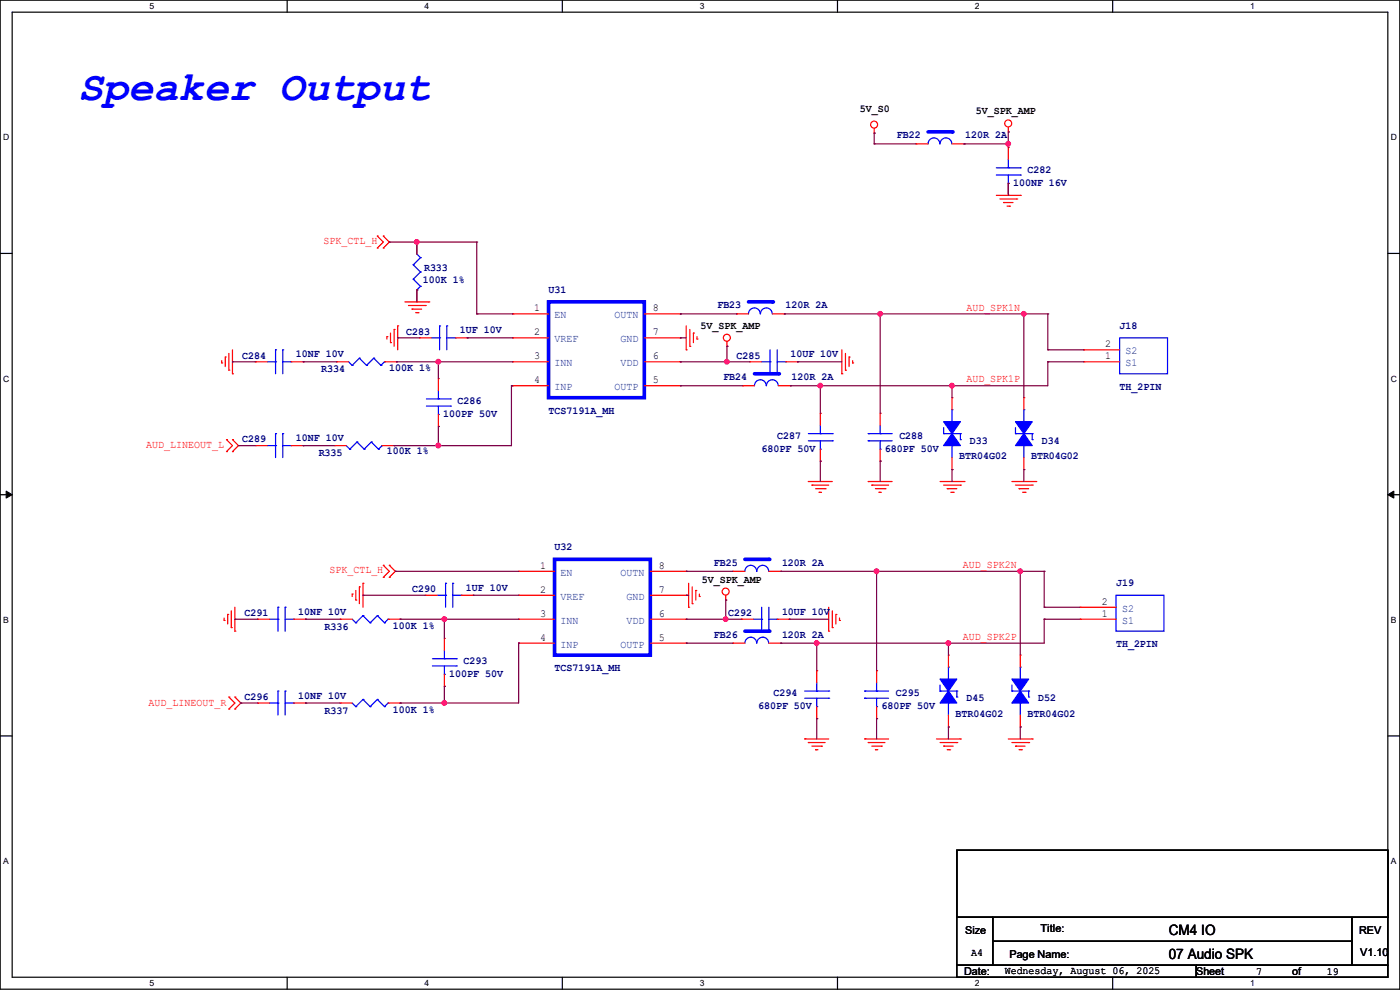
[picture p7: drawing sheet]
<svg xmlns="http://www.w3.org/2000/svg" width="297mm" height="210mm" viewBox="0 0 297 210" stroke-linecap="round" stroke-linejoin="round" font-family="sans-serif">
<path d="M0 0h297v209.8h-297zM2.6 2.6h291.8v204.7h-291.8z" fill="none" stroke="#000" stroke-width=".25"/>
<g fill="#fff">
<path d="M31.7 .3h1v2h-1z"/>
<path d="M31.7 207.6h1v1.9h-1z"/>
</g>
<path d="M60.9 0v2.6M60.9 207.3v2.5" fill="none" stroke="#000" stroke-width=".25"/>
<g fill="#fff">
<path d="M90.1 .3h1v2h-1z"/>
<path d="M90.1 207.6h1v1.9h-1z"/>
</g>
<path d="M119.3 0v2.6M119.3 207.3v2.5" fill="none" stroke="#000" stroke-width=".25"/>
<g fill="#fff">
<path d="M148.5 .3h.9v2h-.9z"/>
<path d="M148.5 207.6h.9v1.9h-.9z"/>
</g>
<path d="M177.7 0v2.6M177.7 207.3v2.5" fill="none" stroke="#000" stroke-width=".25"/>
<g fill="#fff">
<path d="M206.8 .3h1v2h-1z"/>
<path d="M206.8 207.6h1v1.9h-1z"/>
</g>
<path d="M236.1 0v2.6M236.1 207.3v2.5" fill="none" stroke="#000" stroke-width=".25"/>
<g fill="#fff">
<path d="M265.2 .3h1v2h-1z"/>
<path d="M265.2 207.6h1v1.9h-1z"/>
<path d="M.7 28.2h1.2v1.9h-1.2z"/>
<path d="M295.1 28.2h1.2v1.9h-1.2z"/>
<path d="M.7 79.3h1.2v2h-1.2z"/>
<path d="M295.1 79.3h1.2v2h-1.2z"/>
</g>
<path d="M0 53.8h2.6M294.4 53.8h2.6" fill="none" stroke="#000" stroke-width=".25"/>
<g fill="#fff">
<path d="M.7 130.5h1.2v2h-1.2z"/>
<path d="M295.1 130.5h1.1v2h-1.1z"/>
</g>
<path d="M0 104.9h2.6M294.4 104.9h2.6" fill="none" stroke="#000" stroke-width=".25"/>
<path d="M1.3 104.2l1.3 .7-1.3 .8zM294.4 104.9l1.3-.7v1.5z" fill="#000" stroke="#000" stroke-width=".21"/>
<g fill="#fff">
<path d="M.7 181.7h1.2v2h-1.2z"/>
<path d="M295.1 181.7h1.1v2h-1.1z"/>
</g>
<path d="M0 156.1h2.6M294.4 156.1h2.6M203 180.4h91.4v14.2h-91.4zM203 194.6h7.6v10.2h-7.6zM210.6 194.6h76.2v5.1h-76.2zM210.6 199.7h76.2v5.1h-76.2zM286.8 194.6h7.6v10.2h-7.6zM203 204.8h50.8v2.5h-50.8zM253.8 204.8h40.6v2.5h-40.6z" fill="none" stroke="#000" stroke-width=".25"/>
<g fill="none" stroke="#f00" stroke-width=".25">
<path d="M185.5 28.2h.1M185.5 27.2v1M213.9 28h.1M213.9 27v1M80.1 52.6h.1M80.1 50.1h.1M80.1 50.1l1.2 1.3-1.2 1.2M81.3 50.1h.1M81.3 52.6h.1M81.3 50.1l1.3 1.3-1.3 1.2M211.4 41.4h5.1M212.1 42.2h3.6"/>
<path d="M212.9 43h.1M212.9 43h2M213.7 43.7h.5M214.2 43.7h.1M215.7 42.2h.1M216.5 41.4h.1M47 77h.1M47 76.5v.5M47.8 75.7h.1M47.8 75.7v2.1M48.6 78.5h.1M48.6 75v3.5"/>
<path d="M49.3 79.3h.1M49.3 74.2v5.1M82.1 71.4h.1M82.1 71.4v.5M82.8 72.7h.1M82.8 70.7v2M83.6 69.9h.1M83.6 69.9v3.5M84.4 69.1h.1M84.4 69.1v5.1M85.9 64.1h5.1M86.7 64.8h3.5"/>
<path d="M87.4 65.6h.1M87.4 65.6h2.1M88.2 66.3h.5M88.7 66.3h.1M90.2 64.8h.1M91 64.1h.1M145.6 74.2h.1M145.6 69.1v5.1M146.3 73.4h.1M146.3 69.9v3.5M147.1 70.7h.1M147.1 70.7v2"/>
<path d="M147.9 71.9h.1M147.9 71.4v.5M154.2 73.4h.1M154.2 72.4v1M178.6 79.3h.1M178.6 74.2v5.1M179.4 78.5h.1M179.4 75v3.5M180.1 75.7h.1M180.1 75.7v2.1M180.9 77h.1M180.9 76.5v.5"/>
<path d="M48 95.8h.1M48 93.3h.1M48 93.3l1.3 1.2-1.3 1.3M49.3 93.3h.1M49.3 95.8h.1M49.3 93.3l1.3 1.2-1.3 1.3M70.9 94.5h.1M70.9 94.5h2.5M81.1 94.5h2.5M83.6 94.5h.1M81.3 119.9h.1M81.3 119.9l1.3 1.3-1.3 1.3"/>
<path d="M82.6 119.9h.1M82.6 119.9l1.3 1.3-1.3 1.3M171.5 102.2h.1M171.5 102.2h5.1M172.3 102.9h.1M172.3 102.9h3.5M173 103.7h2M173.8 104.4h.1M173.8 104.4h.5M175 103.7h.1M184.2 102.2h.1M184.2 102.2h5.1"/>
<path d="M185 102.9h.1M185 102.9h3.5M185.7 103.7h2M186.5 104.4h.1M186.5 104.4h.5M187.7 103.7h.1M199.4 102.2h5.1M200.2 102.9h3.6M201 103.7h.1M201 103.7h2M201.7 104.4h.5M202.2 104.4h.1"/>
<path d="M203.8 102.9h.1M204.5 102.2h.1M214.7 102.2h5.1M215.4 102.9h3.6M216.2 103.7h.1M216.2 103.7h2M217 104.4h.5M217.5 104.4h.1M219 102.9h.1M219.8 102.2h.1M47.5 131.6h.1M47.5 131.1v.5"/>
<path d="M48.3 130.3h.1M48.3 130.3v2.1M49.1 133.1h.1M49.1 129.6v3.5M49.8 133.9h.1M49.8 128.8v5.1M74.7 126h.1M74.7 126v.5M75.5 127.3h.1M75.5 125.3v2M76.2 124.5h.1M76.2 124.5v3.6"/>
<path d="M77 123.7h.1M77 123.7v5.1M81.3 122.5h.1M82.6 122.5h.1M146.1 128.8h.1M146.1 123.7v5.1M146.9 128.1h.1M146.9 124.5v3.6M147.6 125.3h.1M147.6 125.3v2M148.4 126.5h.1M148.4 126v.5"/>
<path d="M154 127.3h.1M154 126.3v1M175.8 133.9h.1M175.8 128.8v5.1M176.6 133.1h.1M176.6 129.6v3.5M177.3 130.3h.1M177.3 130.3v2.1M178.1 131.6h.1M178.1 131.1v.5M48.6 150.4h.1M48.6 147.9h.1"/>
<path d="M48.6 147.9l1.2 1.2-1.2 1.3M49.8 147.9h.1M49.8 150.4h.1M49.8 147.9l1.3 1.2-1.3 1.3M170.7 156.8h.1M170.7 156.8h5.1M171.5 157.5h.1M171.5 157.5h3.5M172.3 158.3h2M173 159h.1M173 159h.5M174.3 158.3h.1"/>
<path d="M183.4 156.8h.1M183.4 156.8h5.1M184.2 157.5h.1M184.2 157.5h3.5M185 158.3h2M185.7 159h.1M185.7 159h.5M187 158.3h.1M198.7 156.8h5.1M199.4 157.5h3.6M200.2 158.3h.1M200.2 158.3h2"/>
<path d="M201 159h.5M201.5 159h.1M203 157.5h.1M203.8 156.8h.1M213.9 156.8h5.1M214.7 157.5h3.5M215.4 158.3h.1M215.4 158.3h2.1M216.2 159h.5M216.7 159h.1M218.2 157.5h.1M219 156.8h.1"/>
<circle cx="185.4" cy="26.4" r=".74"/>
<circle cx="213.9" cy="26.2" r=".74"/>
<circle cx="154.2" cy="71.6" r=".74"/>
<circle cx="153.9" cy="125.5" r=".74"/>
</g>
<g fill="none" stroke="#00f" stroke-width=".25">
<path d="M161.3 66.6a1.25 1.25 0 0 0-1.3-1.3 1.25 1.25 0 0 0-1.2 1.3M163.8 66.6a1.25 1.25 0 0 0-1.2-1.3 1.25 1.25 0 0 0-1.3 1.3M73.4 94.5l.8 .8M74.2 95.3h.1M75.7 93.8h.1M75.7 93.8l-1.5 1.5M75.7 93.8l1.6 1.5M77.3 95.3h.1M78.8 93.8h.1M78.8 93.8l-1.5 1.5M78.8 93.8l1.5 1.5M80.3 95.3h.1"/>
<path d="M81.1 94.5h.1M81.1 94.5l-.8 .8"/>
</g>
<path d="M158.8 64.1h5.1" fill="none" stroke="#00f" stroke-width=".76"/>
<circle cx="163.9" cy="64.1" r=".38" fill="#00f"/>
<path d="M156.3 66.6h.1M156.3 66.6h2.5M163.9 66.6h2.5M166.4 66.6h.1M72.2 131.4h.1M72.2 131.4h2.5M82.3 131.4h2.6M84.9 131.4h.1" fill="none" stroke="#f00" stroke-width=".25"/>
<g fill="none" stroke="#00f" stroke-width=".25">
<path d="M162.6 81.8a1.25 1.25 0 0 0-1.3-1.2 1.25 1.25 0 0 0-1.2 1.2M165.1 81.8a1.25 1.25 0 0 0-1.2-1.2 1.25 1.25 0 0 0-1.3 1.2M74.7 131.4l.8 .7M75.5 132.1h.1M77 130.6h.1M77 130.6l-1.5 1.5M77 130.6l1.5 1.5M78.5 132.1h.1M80.1 130.6h.1M80.1 130.6l-1.6 1.5M80.1 130.6l1.5 1.5M81.6 132.1h.1"/>
<path d="M82.3 131.4h.1M82.3 131.4l-.7 .7"/>
</g>
<path d="M160.1 79.3h5" fill="none" stroke="#00f" stroke-width=".76"/>
<circle cx="165.1" cy="79.3" r=".38" fill="#00f"/>
<path d="M157.5 81.8h.1M157.5 81.8h2.6M165.1 81.8h2.6M167.7 81.8h.1M186.7 87.7h.1M186.7 97.8h.1M186.7 87.7v2.5M186.7 95.3v2.5M202 99.6h.1M202 84.4h.1M202 84.4v2.5M202 97.1v2.5" fill="none" stroke="#f00" stroke-width=".25"/>
<g fill="none" stroke="#00f" stroke-width=".25">
<path d="M196.9 30.5a1.25 1.25 0 0 1 1.2-1.2 1.25 1.25 0 0 1 1.3 1.2M199.4 30.5a1.25 1.25 0 0 1 1.3-1.2 1.25 1.25 0 0 1 1.2 1.2M184.2 93.5h.1M184.2 92h.1M184.2 92h5.1M184.2 93.5h5.1M186.7 95.3h.1M186.7 92h.1M186.7 90.2v1.8M186.7 93.5v1.8M200.2 92h.1M200.2 90.7v1.3"/>
<path d="M200.2 92h3.6M202 94.5h.1M202 86.9h.1M202 86.9v2.6M202 94.5v2.6M203.8 92h.1M203.8 93.3h.1M203.8 92v1.3"/>
</g>
<g fill="#00f" stroke="#00f" stroke-width=".25">
<path d="M202 92l1.8 2.5h-3.6z" fill-rule="evenodd"/>
<path d="M200.2 89.5h3.6l-1.8 2.5z" fill-rule="evenodd"/>
</g>
<path d="M196.9 28h5.1" fill="none" stroke="#00f" stroke-width=".76"/>
<circle cx="202" cy="28" r=".38" fill="#00f"/>
<g fill="none" stroke="#f00" stroke-width=".25">
<path d="M194.4 30.5h.1M194.4 30.5h2.5M202 30.5h2.5M204.5 30.5h.1M213.9 31.3h.1M213.9 31.3v2.5M213.9 38.9v2.5M213.9 41.4h.1M71.4 76.8h.1M71.4 76.8h2.6M81.6 76.8h2.5M84.1 76.8h.1"/>
<path d="M108.8 66.6h.1M108.8 71.7h.1M108.8 76.8h.1M108.8 76.8h7.6M108.8 66.6h7.6M108.8 71.7h7.6M136.7 76.8h7.6M136.7 66.6h7.6M136.7 71.7h7.6M144.3 76.8h.1M144.3 71.7h.1M144.3 66.6h.1"/>
<path d="M159 76.8h.1M159 76.8h2.6M166.7 76.8h2.5M169.2 76.8h.1M229.9 76.8h.1M229.9 74.2h.1M229.9 76.8h7.6M229.9 74.2h7.6M93 80.3h.1M93 90.5h.1M93 80.3v2.5M93 87.9v2.6"/>
<path d="M108.8 81.8h.1M108.8 81.8h7.6M136.7 81.8h7.6M144.3 81.8h.1M174 87.7h.1M174 97.8h.1M174 87.7v2.5M174 95.3v2.5M217.2 99.6h.1M217.2 84.4h.1M217.2 84.4v2.5M217.2 97.1v2.5"/>
<path d="M90.2 126.3h.1M90.2 126.3h2.6M94.3 135.4h.1M94.3 135.4v2.6M97.8 126.3h2.6M100.4 126.3h.1M110 121.2h.1M110 126.3h.1M110 131.4h.1M110 136.4h.1M110 131.4h7.6M110 121.2h7.6"/>
<path d="M110 126.3h7.6M110 136.4h7.6M138 131.4h7.6M138 121.2h7.6M138 126.3h7.6M138 136.4h7.6M145.6 136.4h.1M145.6 131.4h.1M145.6 126.3h.1M145.6 121.2h.1M157.3 131.4h.1M157.3 131.4h2.5"/>
<path d="M164.9 131.4h2.5M167.4 131.4h.1M201.2 139h.1M201.2 139v2.5M216.5 139h.1M216.5 139v2.5M229.2 131.4h.1M229.2 128.8h.1M229.2 131.4h7.6M229.2 128.8h7.6M54.7 149.1h.1M54.7 149.1h2.5"/>
<path d="M62.3 149.1h2.5M64.8 149.1h.1M72.2 149.1h.1M72.2 149.1h2.5M82.3 149.1h2.6M84.9 149.1h.1M94.3 145.6h.1M94.3 143v2.6M173.3 142.3h.1M173.3 152.4h.1M173.3 142.3v2.5M173.3 149.9v2.5"/>
<path d="M186 142.3h.1M186 152.4h.1M186 142.3v2.5M186 149.9v2.5M201.2 154.2h.1M201.2 151.7v2.5M216.5 154.2h.1M216.5 151.7v2.5"/>
</g>
<g fill="none" stroke="#00f" stroke-width=".25">
<path d="M211.4 37.1h5.1M211.4 35.6h5.1M213.9 38.9h.1M213.9 35.6h.1M213.9 33.8v1.8M213.9 37.1v1.8M216.5 37.1h.1M216.5 35.6h.1M74 76.8l.7 .7M74.7 77.5h.1M76.2 76h.1M76.2 76l-1.5 1.5"/>
<path d="M76.2 76l1.6 1.5M77.8 77.5h.1M79.3 76h.1M79.3 76l-1.5 1.5M79.3 76l1.5 1.5M80.8 77.5h.1M81.6 76.8h.1M81.6 76.8l-.8 .7M161.6 76.8h1.8M163.4 76.8h.1M163.4 79.3h.1M163.4 74.2v5.1"/>
<path d="M164.9 79.3h.1M164.9 76.8h1.8M164.9 74.2v5.1M166.7 76.8h.1M237.5 71.7h10.2v7.6h-10.2zM90.5 86.1h5M90.5 84.6h5M93 87.9h.1M93 84.6h.1M93 82.8v1.8M93 86.1v1.8M95.5 86.1h.1"/>
<path d="M95.5 84.6h.1M171.5 93.5h5.1M171.5 92h5.1M174 95.3h.1M174 92h.1M174 90.2v1.8M174 93.5v1.8M176.6 93.5h.1M176.6 92h.1M215.4 92h.1M215.4 92h3.6M215.4 90.7v1.3"/>
<path d="M217.2 94.5h.1M217.2 86.9h.1M217.2 86.9v2.6M217.2 94.5v2.6M219 92h.1M219 93.3h.1M219 92v1.3M91.7 139.7h5.1M92.8 126.3h1.7M94.3 139.7h.1M94.3 138v1.7M94.5 126.3h.1"/>
<path d="M94.5 123.7h.1M94.5 123.7v5.1M96.1 123.7h.1M96.1 126.3h1.7M96.1 123.7v5.1M96.8 139.7h.1M97.8 126.3h.1M159.8 131.4h1.8M161.6 131.4h.1M161.6 133.9h.1M161.6 128.8v5.1M163.1 136.4a1.27 1.27 0 0 0-1.3-1.2 1.27 1.27 0 0 0-1.3 1.2 1.25 1.25 0 0 0-1.2-1.2 1.25 1.25 0 0 0-1.3 1.2"/>
<path d="M163.1 133.9h.1M163.1 131.4h1.8M163.1 128.8v5.1M164.9 131.4h.1M236.8 126.3h10.1v7.6h-10.1zM57.2 149.1h1.8M59 149.1h.1M59 146.6h.1M59 146.6v5.1M60.5 146.6h.1M60.5 149.1h1.8M60.5 146.6v5.1"/>
<path d="M62.3 149.1h.1M74.7 149.1l.8 .8M75.5 149.9h.1M77 148.4h.1M77 148.4l-1.5 1.5M77 148.4l1.5 1.5M78.5 149.9h.1M80.1 148.4h.1M80.1 148.4l-1.6 1.5M80.1 148.4l1.5 1.5M81.6 149.9h.1M82.3 149.1h.1"/>
<path d="M82.3 149.1l-.7 .8M91.7 141.3h5.1M94.3 143h.1M94.3 141.3v1.7M96.8 141.3h.1M170.7 146.6h5.1M170.7 148.1h5.1M173.3 149.9h.1M173.3 146.6h.1M173.3 144.8v1.8M173.3 148.1v1.8M175.8 148.1h.1"/>
<path d="M175.8 146.6h.1M183.4 148.1h.1M183.4 146.6h.1M183.4 146.6h5.1M183.4 148.1h5.1M186 149.9h.1M186 146.6h.1M186 144.8v1.8M186 148.1v1.8M199.4 146.6h.1M199.4 145.3v1.3M199.4 146.6h3.6"/>
<path d="M201.2 149.1h.1M201.2 141.5h.1M201.2 141.5v2.6M201.2 149.1v2.6M203 146.6h.1M203 147.9h.1M203 146.6v1.3M214.7 146.6h.1M214.7 146.6h3.5M214.7 145.3v1.3M216.5 149.1h.1M216.5 141.5h.1"/>
<path d="M216.5 141.5v2.6M216.5 149.1v2.6M218.2 146.6h.1M218.2 147.9h.1M218.2 146.6v1.3"/>
</g>
<g fill="#00f" stroke="#00f" stroke-width=".25">
<path d="M201.2 146.6l1.8 2.5h-3.6z" fill-rule="evenodd"/>
<path d="M199.4 144.1h3.6l-1.8 2.5z" fill-rule="evenodd"/>
<path d="M216.5 146.6l1.7 2.5h-3.5z" fill-rule="evenodd"/>
<path d="M214.7 144.1h3.5l-1.7 2.5z" fill-rule="evenodd"/>
<path d="M217.2 92l1.8 2.5h-3.6z" fill-rule="evenodd"/>
<path d="M215.4 89.5h3.6l-1.8 2.5z" fill-rule="evenodd"/>
</g>
<path d="M116.4 64.1h20.3v20.3h-20.3zM117.6 118.7h20.4v20.3h-20.4zM158 133.9h5.1" fill="none" stroke="#00f" stroke-width=".76"/>
<circle cx="163.1" cy="133.9" r=".38" fill="#00f"/>
<path d="M155.5 136.4h.1M155.5 136.4h2.5M163.1 136.4h2.6M165.7 136.4h.1" fill="none" stroke="#f00" stroke-width=".25"/>
<path d="M163.1 121.2a1.27 1.27 0 0 0-1.3-1.3 1.27 1.27 0 0 0-1.3 1.3 1.25 1.25 0 0 0-1.2-1.3 1.25 1.25 0 0 0-1.3 1.3" fill="none" stroke="#00f" stroke-width=".25"/>
<path d="M158 118.7h5.1" fill="none" stroke="#00f" stroke-width=".76"/>
<circle cx="163.1" cy="118.7" r=".38" fill="#00f"/>
<g fill="none" stroke="#f00" stroke-width=".25">
<path d="M88.4 51.4h.1M88.4 51.4v2.5M54.1 76.8h.1M54.1 76.8h2.6M61.8 76.8h2.5M64.3 76.8h.1M88.4 64.1h.1M88.4 61.5v2.6M88.9 71.7h.1M88.9 71.7h2.6M96.6 71.7h2.5M99.1 71.7h.1"/>
<path d="M54.1 94.5h.1M54.1 94.5h2.6M61.8 94.5h2.5M64.3 94.5h.1M54.7 131.4h.1M54.7 131.4h2.5M62.3 131.4h2.5M64.8 131.4h.1M155.5 121.2h.1M155.5 121.2h2.5M163.1 121.2h2.6M165.7 121.2h.1"/>
</g>
<g fill="none" stroke="#00f" stroke-width=".25">
<path d="M87.7 56.2h.1M87.7 59.2h.1M87.7 56.2l1.5 1.5M87.7 59.2l1.5 1.5M88.4 53.9l.8 .8M89.2 54.7h.1M89.2 57.7h.1M89.2 54.7l-1.5 1.5M89.2 57.7l-1.5 1.5M56.7 76.8h1.8M58.5 76.8h.1M58.5 74.2h.1"/>
<path d="M58.5 74.2v5.1M60 74.2h.1M60 76.8h1.8M60 74.2v5.1M61.8 76.8h.1M88.4 61.5h.1M89.2 60.7h.1M89.2 60.7l-.8 .8M91.5 71.7h1.8M93.3 71.7h.1M93.3 69.1h.1M93.3 69.1v5.1"/>
<path d="M94.8 69.1h.1M94.8 71.7h1.8M94.8 69.1v5.1M96.6 71.7h.1M56.7 94.5h1.8M58.5 94.5h.1M58.5 92h.1M58.5 92v5.1M60 92h.1M60 92v5.1M60 94.5h1.8M61.8 94.5h.1"/>
<path d="M57.2 131.4h1.8M59 131.4h.1M59 128.8h.1M59 128.8v5.1M60.5 128.8h.1M60.5 131.4h1.8M60.5 128.8v5.1M62.3 131.4h.1"/>
</g>
<g fill="none" stroke="#800040" stroke-width=".25">
<path d="M185.5 30.5h.1M185.5 28.2h.1M185.5 30.5h8.9M185.5 28.2v2.3M204.5 30.5h.1M204.5 30.5h9.4M213.9 38.9h.1M213.9 30.5h.1M213.9 28h.1M213.9 28v3.3M213.9 38.9v2.5M82.6 51.4h.1"/>
<path d="M82.6 51.4h18.5M88.4 51.4v2.5M88.4 51.4h.1M101.1 51.4h.1M101.1 51.4v15.2M49.3 76.8h.1M49.3 76.8h4.8M64.3 76.8h.1M64.3 76.8h7.1M84.1 76.8h.1M84.1 76.8h24.7M84.4 71.7h.1"/>
<path d="M84.4 71.7h4.5M88.4 61.5h.1M88.4 61.5v2.6M93 76.8v3.5M93 76.8h.1M99.1 71.7h.1M99.1 71.7h9.7M101.1 66.6h.1M101.1 66.6h7.7M144.3 71.7h.1M144.3 76.8h.1M144.3 76.8h14.7"/>
<path d="M144.3 71.7h1.3M144.3 66.6h.1M144.3 66.6h12M154.2 73.4h.1M154.2 76.8h.1M154.2 73.4v3.4M166.4 66.6h.1M166.4 66.6h55.9M169.2 76.8h.1M169.2 76.8h9.4M186.7 66.6h.1M186.7 66.6v21.1"/>
<path d="M217.2 66.6h.1M217.2 66.6v17.8M222.3 76.8h.1M222.3 76.8h7.6M222.3 76.8v5h-54.6M222.3 66.6h.1M222.3 74.2h.1M222.3 66.6v7.6M222.3 74.2h7.6M50.6 94.5h.1M50.6 94.5h3.5M64.3 94.5h.1"/>
<path d="M64.3 94.5h6.6M83.6 94.5h.1M93 94.5h.1M93 90.5h.1M93 90.5v4M108.5 81.8h.1M108.5 81.8v12.7h-24.9M108.5 81.8h.3M144.3 81.8h.1M144.3 81.8h13.2M167.7 81.8h.1M174 81.8h.1"/>
<path d="M174 81.8v5.9M174 97.8h.1M174 97.8v4.4M186.7 97.8h.1M186.7 97.8v4.4M202 81.8h.1M202 81.8v2.6M202 99.6h.1M202 99.6v2.6M217.2 99.6h.1M217.2 99.6v2.6M49.8 131.4h.1"/>
<path d="M49.8 131.4h4.9M64.8 131.4h.1M64.8 131.4h7.4M77 126.3h.1M77 126.3h13.2M83.9 121.2h.1M83.9 121.2h26.1M84.9 131.4h.1M84.9 131.4h25.1M94.3 131.4v4M94.3 131.4h.1M100.4 126.3h.1"/>
<path d="M100.4 126.3h9.6M110 136.4h.1M110 136.4v12.7h-25.1M145.6 136.4h.1M145.6 136.4h9.9M145.6 121.2h.1M145.6 126.3h.1M145.6 131.4h.1M145.6 131.4h11.7M145.6 121.2h9.9M145.6 126.3h.5M154 131.4h.1"/>
<path d="M154 127.3h.1M154 127.3v4.1M165.7 136.4h.1M165.7 121.2h.1M165.7 121.2h55.8M167.4 131.4h.1M167.4 131.4h8.4M173.3 136.4h.1M173.3 136.4v5.9M186 121.2h.1M186 121.2v21.1M201.2 136.4h.1"/>
<path d="M201.2 136.4v2.6M216.5 121.2h.1M216.5 121.2v17.8M221.5 121.2h.1M221.5 128.8h.1M221.5 131.4h.1M221.5 131.4h7.7M221.5 121.2v7.6M221.5 131.4v5h-55.8M221.5 128.8h7.7M51.1 149.1h.1M51.1 149.1h3.6"/>
<path d="M64.8 149.1h.1M64.8 149.1h7.4M84.9 149.1h.1M94.3 149.1h.1M94.3 145.6h.1M94.3 145.6v3.5M173.3 152.4h.1M173.3 152.4v4.4M186 152.4h.1M186 152.4v4.4M201.2 154.2h.1M201.2 154.2v2.6"/>
<path d="M216.5 154.2h.1M216.5 154.2v2.6"/>
</g>
<g fill="#f0f" stroke="#f0f" stroke-width=".25">
<circle cx="217.2" cy="66.6" r=".49"/>
<circle cx="186.7" cy="66.6" r=".49"/>
<circle cx="154.2" cy="76.7" r=".49"/>
<circle cx="202" cy="81.8" r=".49"/>
<circle cx="174" cy="81.8" r=".49"/>
<circle cx="185.9" cy="121.2" r=".49"/>
<circle cx="216.4" cy="121.2" r=".49"/>
<circle cx="201.2" cy="136.4" r=".49"/>
<circle cx="173.2" cy="136.4" r=".49"/>
<circle cx="153.9" cy="131.3" r=".49"/>
<circle cx="93" cy="76.7" r=".49"/>
<circle cx="93" cy="94.5" r=".49"/>
<circle cx="94.3" cy="149.1" r=".49"/>
<circle cx="88.4" cy="51.3" r=".49"/>
<circle cx="213.9" cy="30.5" r=".49"/>
<circle cx="94.3" cy="131.3" r=".49"/>
</g>
<text font-size="8.9" fill="#00f" x="16.6" y="21.3">Speaker Output</text>
<g font-size="3">
<text x="247.9" y="203.5">07 Audio SPK</text>
<text x="247.9" y="198.4">CM4 IO</text>
</g>
<g font-size="2.3">
<text x="182.4" y="23.7">5V_S0</text>
<text x="207.1" y="24.3">5V_SPK_AMP</text>
<text x="113.3" y="66">1</text>
<text x="113.3" y="71.1">2</text>
<text x="138.5" y="71.1">7</text>
<text x="138.5" y="66">8</text>
<text x="148.6" y="69.7">5V_SPK_AMP</text>
<text x="113.3" y="76.2">3</text>
<text x="138.5" y="76.2">6</text>
<text x="234.5" y="76.2">1</text>
<text x="234.5" y="73.7">2</text>
<text x="113.3" y="81.3">4</text>
<text x="138.5" y="81.3">5</text>
<text x="114.6" y="120.6">1</text>
<text x="114.6" y="125.7">2</text>
<text x="139.7" y="125.7">7</text>
<text x="139.7" y="120.6">8</text>
<text x="148.9" y="123.6">5V_SPK_AMP</text>
<text x="114.6" y="130.8">3</text>
<text x="139.7" y="130.8">6</text>
<text x="233.7" y="130.8">1</text>
<text x="233.7" y="128.3">2</text>
<text x="114.6" y="135.9">4</text>
<text x="139.7" y="135.9">5</text>
<text x="220.8" y="197.7">Title:</text>
<text x="204.8" y="198.2">Size</text>
<text x="206" y="202.8">A4</text>
<text x="214.2" y="203.3">Page Name:</text>
<text x="288.3" y="198.2">REV</text>
<text x="288.6" y="202.8">V1.10</text>
<text x="204.5" y="206.8">Date:</text>
<text x="213.1" y="206.6">Wednesday, August 06, 2025</text>
<text x="253.8" y="206.8">Sheet</text>
<text x="266.5" y="206.9">7</text>
<text x="274.1" y="206.8">of</text>
<text x="281.5" y="206.9">19</text>
</g>
<g font-size="2.3" fill="#000080">
<text x="190.3" y="29.3">FB22</text>
<text x="204.8" y="29.3">120R 2A</text>
<text x="214.9" y="39.5">100NF 16V</text>
<text x="218" y="36.7">C282</text>
<text x="90" y="57.5">R333</text>
<text x="89.7" y="60.1">100K 1%</text>
<text x="116.4" y="62.1">U31</text>
<text x="152.2" y="65.4">FB23</text>
<text x="166.7" y="65.4">120R 2A</text>
<text x="86.1" y="71">C283</text>
<text x="97.6" y="70.7">1UF 10V</text>
<text x="237.5" y="69.7">J18</text>
<text x="51.4" y="76.1">C284</text>
<text x="62.8" y="75.8">10NF 10V</text>
<text x="156.3" y="76.1">C285</text>
<text x="167.7" y="75.8">10UF 10V</text>
<text x="68.1" y="78.9">R334</text>
<text x="82.6" y="78.6">100K 1%</text>
<text x="153.5" y="80.6">FB24</text>
<text x="167.9" y="80.6">120R 2A</text>
<text x="237.5" y="82.7">TH_2PIN</text>
<text x="94" y="88.5">100PF 50V</text>
<text x="97.1" y="85.7">C286</text>
<text x="116.4" y="87.8">TCS7191A_MH</text>
<text x="51.4" y="93.9">C289</text>
<text x="62.8" y="93.6">10NF 10V</text>
<text x="161.6" y="95.9">680PF 50V</text>
<text x="164.9" y="93.1">C287</text>
<text x="187.7" y="95.9">680PF 50V</text>
<text x="190.8" y="93.1">C288</text>
<text x="205.8" y="94.1">D33</text>
<text x="221" y="94.1">D34</text>
<text x="67.6" y="96.6">R335</text>
<text x="82.1" y="96.4">100K 1%</text>
<text x="203.5" y="97.4">BTR04G02</text>
<text x="218.7" y="97.4">BTR04G02</text>
<text x="117.6" y="116.7">U32</text>
<text x="87.4" y="125.6">C290</text>
<text x="98.8" y="125.3">1UF 10V</text>
<text x="151.4" y="120">FB25</text>
<text x="165.9" y="120">120R 2A</text>
<text x="236.8" y="124.3">J19</text>
<text x="51.9" y="130.7">C291</text>
<text x="63.3" y="130.4">10NF 10V</text>
<text x="154.5" y="130.7">C292</text>
<text x="165.9" y="130.4">10UF 10V</text>
<text x="68.9" y="133.7">R336</text>
<text x="83.4" y="133.5">100K 1%</text>
<text x="151.4" y="135.3">FB26</text>
<text x="165.9" y="135.3">120R 2A</text>
<text x="236.8" y="137.3">TH_2PIN</text>
<text x="95.3" y="143.6">100PF 50V</text>
<text x="98.3" y="140.8">C293</text>
<text x="117.6" y="142.4">TCS7191A_MH</text>
<text x="51.9" y="148.5">C296</text>
<text x="63.3" y="148.2">10NF 10V</text>
<text x="164.1" y="147.7">C294</text>
<text x="190" y="147.7">C295</text>
<text x="205" y="148.7">D45</text>
<text x="220.3" y="148.7">D52</text>
<text x="68.9" y="151.5">R337</text>
<text x="83.4" y="151.3">100K 1%</text>
<text x="160.8" y="150.5">680PF 50V</text>
<text x="187" y="150.5">680PF 50V</text>
<text x="202.7" y="152">BTR04G02</text>
<text x="218" y="152">BTR04G02</text>
</g>
<g font-size="2.3" fill="#f00">
<text x="68.6" y="51.7">SPK_CTL_H</text>
<text x="205" y="65.9">AUD_SPK1N</text>
<text x="205" y="81.1">AUD_SPK1P</text>
<text x="31" y="95.1">AUD_LINEOUT_L</text>
<text x="69.9" y="121.5">SPK_CTL_H</text>
<text x="204.3" y="120.5">AUD_SPK2N</text>
<text x="204.3" y="135.7">AUD_SPK2P</text>
<text x="31.5" y="149.7">AUD_LINEOUT_R</text>
</g>
<g font-size="2.3" fill="#004080">
<text x="117.6" y="67.5">EN</text>
<text x="130.3" y="67.5">OUTN</text>
<text x="117.6" y="72.6">VREF</text>
<text x="117.6" y="77.7">INN</text>
<text x="131.6" y="77.7">VDD</text>
<text x="131.6" y="72.6">GND</text>
<text x="238.8" y="77.7">S1</text>
<text x="238.8" y="75.1">S2</text>
<text x="117.6" y="82.8">INP</text>
<text x="130.3" y="82.8">OUTP</text>
<text x="118.9" y="122.1">EN</text>
<text x="131.6" y="122.1">OUTN</text>
<text x="118.9" y="127.2">VREF</text>
<text x="132.9" y="127.2">GND</text>
<text x="238" y="129.8">S2</text>
<text x="118.9" y="132.3">INN</text>
<text x="118.9" y="137.4">INP</text>
<text x="131.6" y="137.4">OUTP</text>
<text x="132.9" y="132.3">VDD</text>
<text x="238" y="132.3">S1</text>
</g>
<g font-size="1.8">
<text x="31.7" y="1.9">5</text>
<text x="90.1" y="1.9">4</text>
<text x="148.5" y="1.9">3</text>
<text x="206.8" y="1.9">2</text>
<text x="265.2" y="1.9">1</text>
<text x=".7" y="29.8">D</text>
<text x="295.1" y="29.8">D</text>
<text x=".7" y="80.9">C</text>
<text x="295.1" y="80.9">C</text>
<text x=".7" y="132.1">B</text>
<text x="295.1" y="132.1">B</text>
<text x=".7" y="183.3">A</text>
<text x="295.1" y="183.3">A</text>
<text x="31.7" y="209.2">5</text>
<text x="90.1" y="209.2">4</text>
<text x="148.5" y="209.2">3</text>
<text x="206.8" y="209.2">2</text>
<text x="265.2" y="209.2">1</text>
</g>
</svg>
